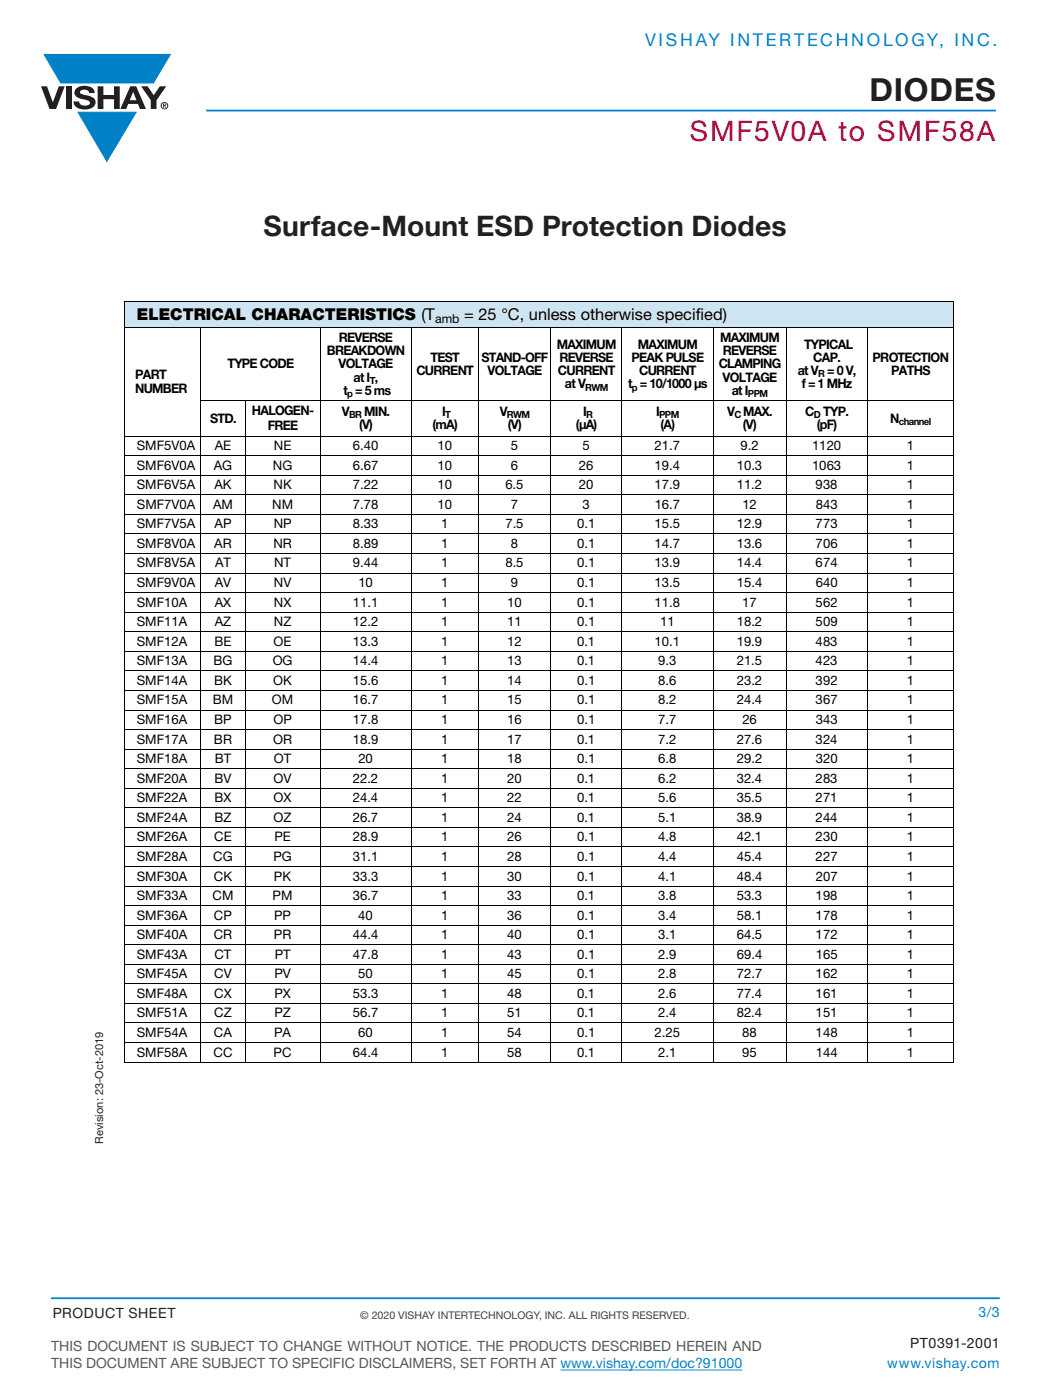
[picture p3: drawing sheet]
<svg xmlns="http://www.w3.org/2000/svg" width="210mm" height="279mm" viewBox="0 0 210 279" stroke-linecap="round" stroke-linejoin="round" font-family="sans-serif">
<path d="M24.9 60.3h165.4v5.1h-165.4z" fill="#cde5f3"/>
<g fill="none" stroke="#000" stroke-width=".2">
<path d="M24.8 60.3h165.6M24.8 65.4h165.6M24.9 60.3v151.6M40 80h150.4M40.1 65.3v146.8M49 79.9v132.2M63.9 65.3v146.8M82.1 65.3v146.8M95.5 65.3v146.8M109.9 65.3v146.8M124.1 65.3v146.8M142.3 65.3v146.8"/>
<path d="M156.9 65.3v146.8M173.1 65.3v146.8M190.3 60.3v151.6M24.8 87h165.6M24.8 90.9h165.6M24.8 94.8h165.6M24.8 98.7h165.6M24.8 102.6h165.6M24.8 106.6h165.6M24.8 110.5h165.6M24.8 114.4h165.6M24.8 118.3h165.6"/>
<path d="M24.8 122.2h165.6M24.8 126.1h165.6M24.8 130h165.6M24.8 133.9h165.6M24.8 137.8h165.6M24.8 141.7h165.6M24.8 145.6h165.6M24.8 149.5h165.6M24.8 153.4h165.6M24.8 157.3h165.6M24.8 161.2h165.6M24.8 165.1h165.6"/>
<path d="M24.8 169h165.6M24.8 172.9h165.6M24.8 176.8h165.6M24.8 180.7h165.6M24.8 184.6h165.6M24.8 188.5h165.6M24.8 192.4h165.6M24.8 196.3h165.6M24.8 200.3h165.6M24.8 204.2h165.6M24.8 208.1h165.6M24.8 212h165.6"/>
</g>
<path d="M41.1 22.1h157.7" fill="none" stroke="#0082c8" stroke-width=".35"/>
<path d="M8.8 10.9h25.2l-3.4 5.7h-18.5z" fill="#0080c6"/>
<path d="M8.8 10.9h25.2l-3.4 5.7h-18.5z" fill="none" stroke="#0080c6" stroke-width=".2"/>
<path d="M15.6 22.4h11.6l-5.9 9.8z" fill="#0080c6"/>
<path d="M15.6 22.4h11.6l-5.9 9.8z" fill="none" stroke="#0080c6" stroke-width=".2"/>
<g fill="#231f20">
<path d="M8.2 17.2h1.2l1.1 3.2 1.2-3.2h1.2l-1.7 4.5h-1.3z"/>
<path d="M13.1 17.2h1.2v4.5h-1.2z"/>
<path d="M15.2 17.7a2.74 2.74 0 0 1 3.4 0l.3 .9h-1.1a1 1 0 0 0-.9-.7 1 1 0 0 0-.9 .5l.1 .3 1.4 .4a1.38 1.38 0 0 1 1.3 2.1 2.97 2.97 0 0 1-3.8 0l-.3-1h1.1a1.19 1.19 0 0 0 1 .9 1.19 1.19 0 0 0 1.2-.6 1.08 1.08 0 0 0-1.1-.6l-.5-.1a1.32 1.32 0 0 1-1.3-.6 1.32 1.32 0 0 1 .1-1.5z"/>
<path d="M19.5 17.2h1.1v1.8h2.1v-1.8h1.2v4.5h-1.2v-1.9h-2.1v1.9h-1.1z"/>
<path d="M28.2 17.2h1.3l1.2 1.8 1.2-1.8h1.3l-2 2.8v1.7h-1.1v-1.7z"/>
<path d="M26.6 18.3l-.7 1.7h1.3zM26 17.2h1.2l1.9 4.5h-1.2l-.4-1h-1.9l-.4 1h-1.2z"/>
<path d="M32.7 20.8v.2h.3l-.1-.2zM32.5 20.7l.6 .1v.3h-.2l.3 .4h-.2l-.2-.4-.1 .4h-.2zM32.2 21.1a.6 .6 0 0 0 1.2 0 .6 .6 0 0 0-1.2 0zM32.1 21.1a.75 .75 0 0 1 1.5 0 .75 .75 0 0 1-1.5 0z"/>
</g>
<path d="M10.2 259.1h189.3" fill="none" stroke="#0082c8" stroke-width=".35"/>
<path d="M111.9 273.4h36.2" fill="none" stroke="#0082c8" stroke-width=".2"/>
<text font-size="6.3" fill="#231f20" x="173.5" y="20.2">DIODES</text>
<text font-size="5.6" fill="#b30437" x="137.6" y="28.1">SMF5V0A to SMF58A</text>
<text font-size="5.6" fill="#231f20" x="52.6" y="47.2">Surface-Mount ESD Protection Diodes</text>
<text font-size="3.5" fill="#0082c8" x="128.7" y="9.2">VISHAY INTERTECHNOLOGY, INC.</text>
<g font-size="3.3">
<text x="27.3" y="63.9">ELECTRICAL CHARACTERISTICS (T</text>
<text x="92.6" y="63.9">= 25 °C, unless otherwise specified)</text>
</g>
<text font-size="2.8" fill="#231f20" x="10.5" y="262.9">PRODUCT SHEET</text>
<g font-size="2.8" fill="#0082c8">
<text x="195.3" y="262.9">3/3</text>
<text x="177.1" y="273.1">www.vishay.com</text>
</g>
<g font-size="2.8" fill="#57585a">
<text x="10.2" y="269.5">THIS DOCUMENT IS SUBJECT TO CHANGE WITHOUT NOTICE. THE PRODUCTS DESCRIBED HEREIN AND</text>
<text x="10.2" y="273.1">THIS DOCUMENT ARE SUBJECT TO SPECIFIC DISCLAIMERS, SET FORTH AT www.vishay.com/doc?91000</text>
</g>
<text font-size="2.8" fill="#0e1931" x="181.6" y="269.1">PT0391-2001</text>
<g font-size="2.6">
<text x="132.1" y="8.8">SYMBOL</text>
<text x="156.5" y="8.8">VALUE</text>
<text x="178.7" y="8.8">UNIT</text>
<text x="27.3" y="14.2">Peak pulse current</text>
<text x="27.3" y="21.1">Peak pulse power</text>
<text x="81.3" y="22.9">t</text>
<text x="84" y="22.9">= 10/1000 μs waveform</text>
<text x="158.6" y="22.9">200</text>
<text x="180.6" y="19.3">W</text>
<text x="180.6" y="22.9">W</text>
<text x="159.4" y="26.6">50</text>
<text x="181" y="26.6">A</text>
<text x="158.2" y="30.2">± 30</text>
<text x="27.3" y="44.1">Forward clamping voltage</text>
<text x="84.6" y="44.1">I</text>
<text x="87.1" y="44.1">= 50A, t</text>
<text x="98.2" y="44.1">= 400 μs</text>
<text x="136.5" y="47.7">T</text>
<text x="65.2" y="70.9">BREAKDOWN</text>
<text x="67.6" y="68.3">REVERSE</text>
<text x="111.1" y="69.6">MAXIMUM</text>
<text x="127.3" y="69.6">MAXIMUM</text>
<text x="143.7" y="68.3">MAXIMUM</text>
<text x="144.3" y="70.9">REVERSE</text>
<text x="160.5" y="69.6">TYPICAL</text>
<text x="27" y="75.7">PART</text>
<text x="45.4" y="73.5">TYPE CODE</text>
<text x="67.6" y="73.5">VOLTAGE</text>
<text x="70.6" y="76.1">at I ,</text>
<text x="83.1" y="74.8">CURRENT</text>
<text x="85.9" y="72.2">TEST</text>
<text x="96.1" y="72.2">STAND-OFF</text>
<text x="97.3" y="74.8">VOLTAGE</text>
<text x="111.3" y="74.8">CURRENT</text>
<text x="111.7" y="72.2">REVERSE</text>
<text x="112.7" y="77.5">at V</text>
<text x="125.4" y="77.5">t = 10/1000 μs</text>
<text x="126" y="72.2">PEAK PULSE</text>
<text x="127.5" y="74.8">CURRENT</text>
<text x="143.4" y="73.5">CLAMPING</text>
<text x="144.2" y="76.1">VOLTAGE</text>
<text x="159.2" y="74.8">at V = 0 V,</text>
<text x="160" y="77.5">f = 1 MHz</text>
<text x="162.3" y="72.2">CAP.</text>
<text x="174.2" y="72.2">PROTECTION</text>
<text x="177.9" y="74.8">PATHS</text>
<text x="27" y="78.4">NUMBER</text>
<text x="50.3" y="82.9">HALOGEN-</text>
<text x="68.2" y="83">V</text>
<text x="68.5" y="78.8">t = 5 ms</text>
<text x="72.7" y="83">MIN.</text>
<text x="88.2" y="83">I</text>
<text x="99.7" y="83">V</text>
<text x="116.4" y="83">I</text>
<text x="131" y="83">I</text>
<text x="145.1" y="83">V MAX.</text>
<text x="146" y="78.8">at I</text>
<text x="160.7" y="83">C TYP.</text>
<text x="27.3" y="89.8">SMF5V0A</text>
<text x="42" y="84.4">STD.</text>
<text x="42.9" y="89.8">AE</text>
<text x="53.4" y="85.8">FREE</text>
<text x="54.7" y="89.8">NE</text>
<text x="70.4" y="89.8">6.40</text>
<text x="71.7" y="85.7">(V)</text>
<text x="86.3" y="85.7">(mA)</text>
<text x="87.3" y="89.8">10</text>
<text x="101.4" y="85.7">(V)</text>
<text x="102" y="89.8">5</text>
<text x="114.9" y="85.7">(μA)</text>
<text x="116.3" y="89.8">5</text>
<text x="130.6" y="89.8">21.7</text>
<text x="131.8" y="85.7">(A)</text>
<text x="147.8" y="89.8">9.2</text>
<text x="148.3" y="85.7">(V)</text>
<text x="162.1" y="89.8">1120</text>
<text x="163" y="85.7">(pF)</text>
<text x="177.7" y="84.4">N</text>
<text x="181" y="89.8">1</text>
<text x="27.3" y="93.7">SMF6V0A</text>
<text x="42.7" y="93.7">AG</text>
<text x="54.5" y="93.7">NG</text>
<text x="70.4" y="93.7">6.67</text>
<text x="87.3" y="93.7">10</text>
<text x="102" y="93.7">6</text>
<text x="115.5" y="93.7">26</text>
<text x="130.6" y="93.7">19.4</text>
<text x="147" y="93.7">10.3</text>
<text x="162.1" y="93.7">1063</text>
<text x="181" y="93.7">1</text>
<text x="27.3" y="97.6">SMF6V5A</text>
<text x="27.3" y="101.5">SMF7V0A</text>
<text x="42.5" y="101.5">AM</text>
<text x="42.8" y="97.6">AK</text>
<text x="54.3" y="101.5">NM</text>
<text x="54.6" y="97.6">NK</text>
<text x="70.4" y="97.6">7.22</text>
<text x="70.4" y="101.5">7.78</text>
<text x="87.3" y="97.6">10</text>
<text x="87.3" y="101.5">10</text>
<text x="100.9" y="97.6">6.5</text>
<text x="102" y="101.5">7</text>
<text x="115.5" y="97.6">20</text>
<text x="116.3" y="101.5">3</text>
<text x="130.6" y="97.6">17.9</text>
<text x="130.7" y="101.5">16.7</text>
<text x="147" y="97.6">11.2</text>
<text x="148.2" y="101.5">12</text>
<text x="162.8" y="97.6">938</text>
<text x="162.8" y="101.5">843</text>
<text x="181" y="97.6">1</text>
<text x="181" y="101.5">1</text>
<text x="27.3" y="105.4">SMF7V5A</text>
<text x="42.8" y="105.4">AP</text>
<text x="54.6" y="105.4">NP</text>
<text x="70.4" y="105.4">8.33</text>
<text x="88" y="105.4">1</text>
<text x="100.9" y="105.4">7.5</text>
<text x="115.2" y="105.4">0.1</text>
<text x="130.6" y="105.4">15.5</text>
<text x="147" y="105.4">12.9</text>
<text x="162.8" y="105.4">773</text>
<text x="181" y="105.4">1</text>
<text x="27.3" y="109.4">SMF8V0A</text>
<text x="27.3" y="113.3">SMF8V5A</text>
<text x="42.8" y="109.4">AR</text>
<text x="42.9" y="113.3">AT</text>
<text x="54.6" y="109.4">NR</text>
<text x="54.7" y="113.3">NT</text>
<text x="70.4" y="109.4">8.89</text>
<text x="70.4" y="113.3">9.44</text>
<text x="88" y="109.4">1</text>
<text x="88" y="113.3">1</text>
<text x="100.9" y="113.3">8.5</text>
<text x="102" y="109.4">8</text>
<text x="115.2" y="113.3">0.1</text>
<text x="115.2" y="109.4">0.1</text>
<text x="130.6" y="113.3">13.9</text>
<text x="130.6" y="109.4">14.7</text>
<text x="147" y="113.3">14.4</text>
<text x="147" y="109.4">13.6</text>
<text x="162.8" y="113.3">674</text>
<text x="162.8" y="109.4">706</text>
<text x="181" y="109.4">1</text>
<text x="181" y="113.3">1</text>
<text x="27.3" y="117.2">SMF9V0A</text>
<text x="42.9" y="117.2">AV</text>
<text x="54.7" y="117.2">NV</text>
<text x="71.5" y="117.2">10</text>
<text x="88" y="117.2">1</text>
<text x="102" y="117.2">9</text>
<text x="115.2" y="117.2">0.1</text>
<text x="130.6" y="117.2">13.5</text>
<text x="147" y="117.2">15.4</text>
<text x="162.8" y="117.2">640</text>
<text x="181" y="117.2">1</text>
<text x="27.3" y="121.1">SMF10A</text>
<text x="27.3" y="125">SMF11A</text>
<text x="42.9" y="121.1">AX</text>
<text x="42.9" y="125">AZ</text>
<text x="54.7" y="121.1">NX</text>
<text x="54.7" y="125">NZ</text>
<text x="70.4" y="121.1">11.1</text>
<text x="70.4" y="125">12.2</text>
<text x="88" y="121.1">1</text>
<text x="88" y="125">1</text>
<text x="101.2" y="121.1">10</text>
<text x="101.2" y="125">11</text>
<text x="115.2" y="121.1">0.1</text>
<text x="115.2" y="125">0.1</text>
<text x="130.6" y="121.1">11.8</text>
<text x="131.7" y="125">11</text>
<text x="147" y="125">18.2</text>
<text x="148.1" y="121.1">17</text>
<text x="162.8" y="121.1">562</text>
<text x="162.8" y="125">509</text>
<text x="181" y="121.1">1</text>
<text x="181" y="125">1</text>
<text x="27.3" y="128.9">SMF12A</text>
<text x="42.8" y="128.9">BE</text>
<text x="54.6" y="128.9">OE</text>
<text x="70.4" y="128.9">13.3</text>
<text x="88" y="128.9">1</text>
<text x="101.2" y="128.9">12</text>
<text x="115.2" y="128.9">0.1</text>
<text x="130.6" y="128.9">10.1</text>
<text x="147" y="128.9">19.9</text>
<text x="162.8" y="128.9">483</text>
<text x="181" y="128.9">1</text>
<text x="27.3" y="132.8">SMF13A</text>
<text x="27.3" y="136.7">SMF14A</text>
<text x="42.6" y="132.8">BG</text>
<text x="42.7" y="136.7">BK</text>
<text x="54.4" y="132.8">OG</text>
<text x="54.5" y="136.7">OK</text>
<text x="70.4" y="132.8">14.4</text>
<text x="70.4" y="136.7">15.6</text>
<text x="88" y="132.8">1</text>
<text x="88" y="136.7">1</text>
<text x="101.2" y="132.8">13</text>
<text x="101.2" y="136.7">14</text>
<text x="115.2" y="132.8">0.1</text>
<text x="115.2" y="136.7">0.1</text>
<text x="131.4" y="132.8">9.3</text>
<text x="131.4" y="136.7">8.6</text>
<text x="147" y="132.8">21.5</text>
<text x="147" y="136.7">23.2</text>
<text x="162.8" y="132.8">423</text>
<text x="162.8" y="136.7">392</text>
<text x="181" y="132.8">1</text>
<text x="181" y="136.7">1</text>
<text x="27.3" y="140.6">SMF15A</text>
<text x="42.5" y="140.6">BM</text>
<text x="54.3" y="140.6">OM</text>
<text x="70.4" y="140.6">16.7</text>
<text x="88" y="140.6">1</text>
<text x="101.2" y="140.6">15</text>
<text x="115.2" y="140.6">0.1</text>
<text x="131.4" y="140.6">8.2</text>
<text x="147" y="140.6">24.4</text>
<text x="162.8" y="140.6">367</text>
<text x="181" y="140.6">1</text>
<text x="27.3" y="144.5">SMF16A</text>
<text x="27.3" y="148.4">SMF17A</text>
<text x="42.7" y="148.4">BR</text>
<text x="42.8" y="144.5">BP</text>
<text x="54.5" y="148.4">OR</text>
<text x="54.6" y="144.5">OP</text>
<text x="70.4" y="148.4">18.9</text>
<text x="70.4" y="144.5">17.8</text>
<text x="88" y="148.4">1</text>
<text x="88" y="144.5">1</text>
<text x="101.2" y="148.4">17</text>
<text x="101.2" y="144.5">16</text>
<text x="115.2" y="148.4">0.1</text>
<text x="115.2" y="144.5">0.1</text>
<text x="131.4" y="148.4">7.2</text>
<text x="131.4" y="144.5">7.7</text>
<text x="147" y="148.4">27.6</text>
<text x="148.2" y="144.5">26</text>
<text x="162.8" y="148.4">324</text>
<text x="162.8" y="144.5">343</text>
<text x="181" y="148.4">1</text>
<text x="181" y="144.5">1</text>
<text x="27.3" y="152.3">SMF18A</text>
<text x="42.9" y="152.3">BT</text>
<text x="54.7" y="152.3">OT</text>
<text x="71.5" y="152.3">20</text>
<text x="88" y="152.3">1</text>
<text x="101.2" y="152.3">18</text>
<text x="115.2" y="152.3">0.1</text>
<text x="131.4" y="152.3">6.8</text>
<text x="147" y="152.3">29.2</text>
<text x="162.8" y="152.3">320</text>
<text x="181" y="152.3">1</text>
<text x="27.3" y="156.2">SMF20A</text>
<text x="27.3" y="160.1">SMF22A</text>
<text x="42.8" y="156.2">BV</text>
<text x="42.8" y="160.1">BX</text>
<text x="54.6" y="156.2">OV</text>
<text x="54.6" y="160.1">OX</text>
<text x="70.4" y="156.2">22.2</text>
<text x="70.4" y="160.1">24.4</text>
<text x="88" y="156.2">1</text>
<text x="88" y="160.1">1</text>
<text x="101.2" y="156.2">20</text>
<text x="101.2" y="160.1">22</text>
<text x="115.2" y="156.2">0.1</text>
<text x="115.2" y="160.1">0.1</text>
<text x="131.4" y="156.2">6.2</text>
<text x="131.4" y="160.1">5.6</text>
<text x="147" y="156.2">32.4</text>
<text x="147" y="160.1">35.5</text>
<text x="162.8" y="156.2">283</text>
<text x="162.8" y="160.1">271</text>
<text x="181" y="156.2">1</text>
<text x="181" y="160.1">1</text>
<text x="27.3" y="164">SMF24A</text>
<text x="27.3" y="167.9">SMF26A</text>
<text x="42.8" y="167.9">CE</text>
<text x="42.8" y="164">BZ</text>
<text x="54.6" y="164">OZ</text>
<text x="54.8" y="167.9">PE</text>
<text x="70.4" y="164">26.7</text>
<text x="70.4" y="167.9">28.9</text>
<text x="88" y="164">1</text>
<text x="88" y="167.9">1</text>
<text x="101.2" y="164">24</text>
<text x="101.2" y="167.9">26</text>
<text x="115.2" y="164">0.1</text>
<text x="115.2" y="167.9">0.1</text>
<text x="131.4" y="164">5.1</text>
<text x="131.4" y="167.9">4.8</text>
<text x="147" y="164">38.9</text>
<text x="147" y="167.9">42.1</text>
<text x="162.8" y="164">244</text>
<text x="162.8" y="167.9">230</text>
<text x="181" y="164">1</text>
<text x="181" y="167.9">1</text>
<text x="27.3" y="171.8">SMF28A</text>
<text x="42.6" y="171.8">CG</text>
<text x="54.6" y="171.8">PG</text>
<text x="70.4" y="171.8">31.1</text>
<text x="88" y="171.8">1</text>
<text x="101.2" y="171.8">28</text>
<text x="115.2" y="171.8">0.1</text>
<text x="131.4" y="171.8">4.4</text>
<text x="147" y="171.8">45.4</text>
<text x="162.8" y="171.8">227</text>
<text x="181" y="171.8">1</text>
<text x="27.3" y="175.7">SMF30A</text>
<text x="27.3" y="179.6">SMF33A</text>
<text x="42.4" y="179.6">CM</text>
<text x="42.7" y="175.7">CK</text>
<text x="54.4" y="179.6">PM</text>
<text x="54.7" y="175.7">PK</text>
<text x="70.4" y="179.6">36.7</text>
<text x="70.4" y="175.7">33.3</text>
<text x="88" y="179.6">1</text>
<text x="88" y="175.7">1</text>
<text x="101.2" y="179.6">33</text>
<text x="101.2" y="175.7">30</text>
<text x="115.2" y="179.6">0.1</text>
<text x="115.2" y="175.7">0.1</text>
<text x="131.4" y="179.6">3.8</text>
<text x="131.4" y="175.7">4.1</text>
<text x="147" y="179.6">53.3</text>
<text x="147" y="175.7">48.4</text>
<text x="162.8" y="179.6">198</text>
<text x="162.8" y="175.7">207</text>
<text x="181" y="179.6">1</text>
<text x="181" y="175.7">1</text>
<text x="27.3" y="183.5">SMF36A</text>
<text x="42.7" y="183.5">CP</text>
<text x="54.7" y="183.5">PP</text>
<text x="71.5" y="183.5">40</text>
<text x="88" y="183.5">1</text>
<text x="101.2" y="183.5">36</text>
<text x="115.2" y="183.5">0.1</text>
<text x="131.4" y="183.5">3.4</text>
<text x="147" y="183.5">58.1</text>
<text x="162.8" y="183.5">178</text>
<text x="181" y="183.5">1</text>
<text x="27.3" y="187.5">SMF40A</text>
<text x="27.3" y="191.4">SMF43A</text>
<text x="42.7" y="187.5">CR</text>
<text x="42.8" y="191.4">CT</text>
<text x="54.7" y="187.5">PR</text>
<text x="54.8" y="191.4">PT</text>
<text x="70.4" y="187.5">44.4</text>
<text x="70.4" y="191.4">47.8</text>
<text x="88" y="187.5">1</text>
<text x="88" y="191.4">1</text>
<text x="101.2" y="187.5">40</text>
<text x="101.2" y="191.4">43</text>
<text x="115.2" y="187.5">0.1</text>
<text x="115.2" y="191.4">0.1</text>
<text x="131.4" y="187.5">3.1</text>
<text x="131.4" y="191.4">2.9</text>
<text x="147" y="187.5">64.5</text>
<text x="147" y="191.4">69.4</text>
<text x="162.8" y="187.5">172</text>
<text x="162.8" y="191.4">165</text>
<text x="181" y="191.4">1</text>
<text x="181" y="187.5">1</text>
<text x="27.3" y="195.2">SMF45A</text>
<text x="42.8" y="195.2">CV</text>
<text x="54.8" y="195.2">PV</text>
<text x="71.5" y="195.2">50</text>
<text x="88" y="195.2">1</text>
<text x="101.2" y="195.2">45</text>
<text x="115.2" y="195.2">0.1</text>
<text x="131.4" y="195.2">2.8</text>
<text x="147" y="195.2">72.7</text>
<text x="162.8" y="195.2">162</text>
<text x="181" y="195.2">1</text>
<text x="27.3" y="199.2">SMF48A</text>
<text x="27.3" y="203.1">SMF51A</text>
<text x="42.8" y="199.2">CX</text>
<text x="42.8" y="203.1">CZ</text>
<text x="54.8" y="199.2">PX</text>
<text x="54.8" y="203.1">PZ</text>
<text x="70.4" y="199.2">53.3</text>
<text x="70.4" y="203.1">56.7</text>
<text x="88" y="199.2">1</text>
<text x="88" y="203.1">1</text>
<text x="101.2" y="199.2">48</text>
<text x="101.2" y="203.1">51</text>
<text x="115.2" y="199.2">0.1</text>
<text x="115.2" y="203.1">0.1</text>
<text x="131.4" y="199.2">2.6</text>
<text x="131.4" y="203.1">2.4</text>
<text x="147" y="199.2">77.4</text>
<text x="147" y="203.1">82.4</text>
<text x="162.8" y="199.2">161</text>
<text x="162.8" y="203.1">151</text>
<text x="181" y="199.2">1</text>
<text x="181" y="203.1">1</text>
<text x="27.3" y="207">SMF54A</text>
<text x="42.7" y="207">CA</text>
<text x="54.7" y="207">PA</text>
<text x="71.5" y="207">60</text>
<text x="88" y="207">1</text>
<text x="101.2" y="207">54</text>
<text x="115.2" y="207">0.1</text>
<text x="130.6" y="207">2.25</text>
<text x="148.1" y="207">88</text>
<text x="162.8" y="207">148</text>
<text x="181" y="207">1</text>
<text x="27.3" y="210.9">SMF58A</text>
<text x="42.6" y="210.9">CC</text>
<text x="54.6" y="210.9">PC</text>
<text x="70.4" y="210.9">64.4</text>
<text x="88" y="210.9">1</text>
<text x="101.2" y="210.9">58</text>
<text x="115.2" y="210.9">0.1</text>
<text x="131.4" y="210.9">2.1</text>
<text x="148.1" y="210.9">95</text>
<text x="162.8" y="210.9">144</text>
<text x="181" y="210.9">1</text>
</g>
<text font-size="2.5" x="86.8" y="64.5">amb</text>
<text font-size="2.2" fill="#231f20" x="20.6" y="228.3" transform="rotate(-90 20.6 228.3)">Revision: 23-Oct-2019</text>
<text font-size="2.1" fill="#3e3e3f" x="71.9" y="263.2">© 2020 VISHAY INTERTECHNOLOGY, INC. ALL RIGHTS RESERVED.</text>
<g font-size="2">
<text x="82.1" y="23.4">p</text>
<text x="137.3" y="21.6">PP</text>
<text x="136" y="27.1">FSM</text>
<text x="85.3" y="44.6">F</text>
<text x="96.3" y="44.6">p</text>
<text x="138" y="44.6">F</text>
<text x="138" y="48.2">J</text>
<text x="73.8" y="76.6">T</text>
<text x="116.8" y="77.9">RWM</text>
<text x="126.1" y="77.9">p</text>
<text x="163.3" y="75.3">R</text>
<text x="69.3" y="79.2">p</text>
<text x="69.7" y="83.5">BR</text>
<text x="88.8" y="83.5">T</text>
<text x="101.2" y="83.5">RWM</text>
<text x="117" y="83.5">R</text>
<text x="131.6" y="83.5">PPM</text>
<text x="146.6" y="83.5">C</text>
<text x="149.3" y="79.2">PPM</text>
<text x="162.4" y="83.5">D</text>
<text x="179.4" y="84.8">channel</text>
</g>
</svg>
